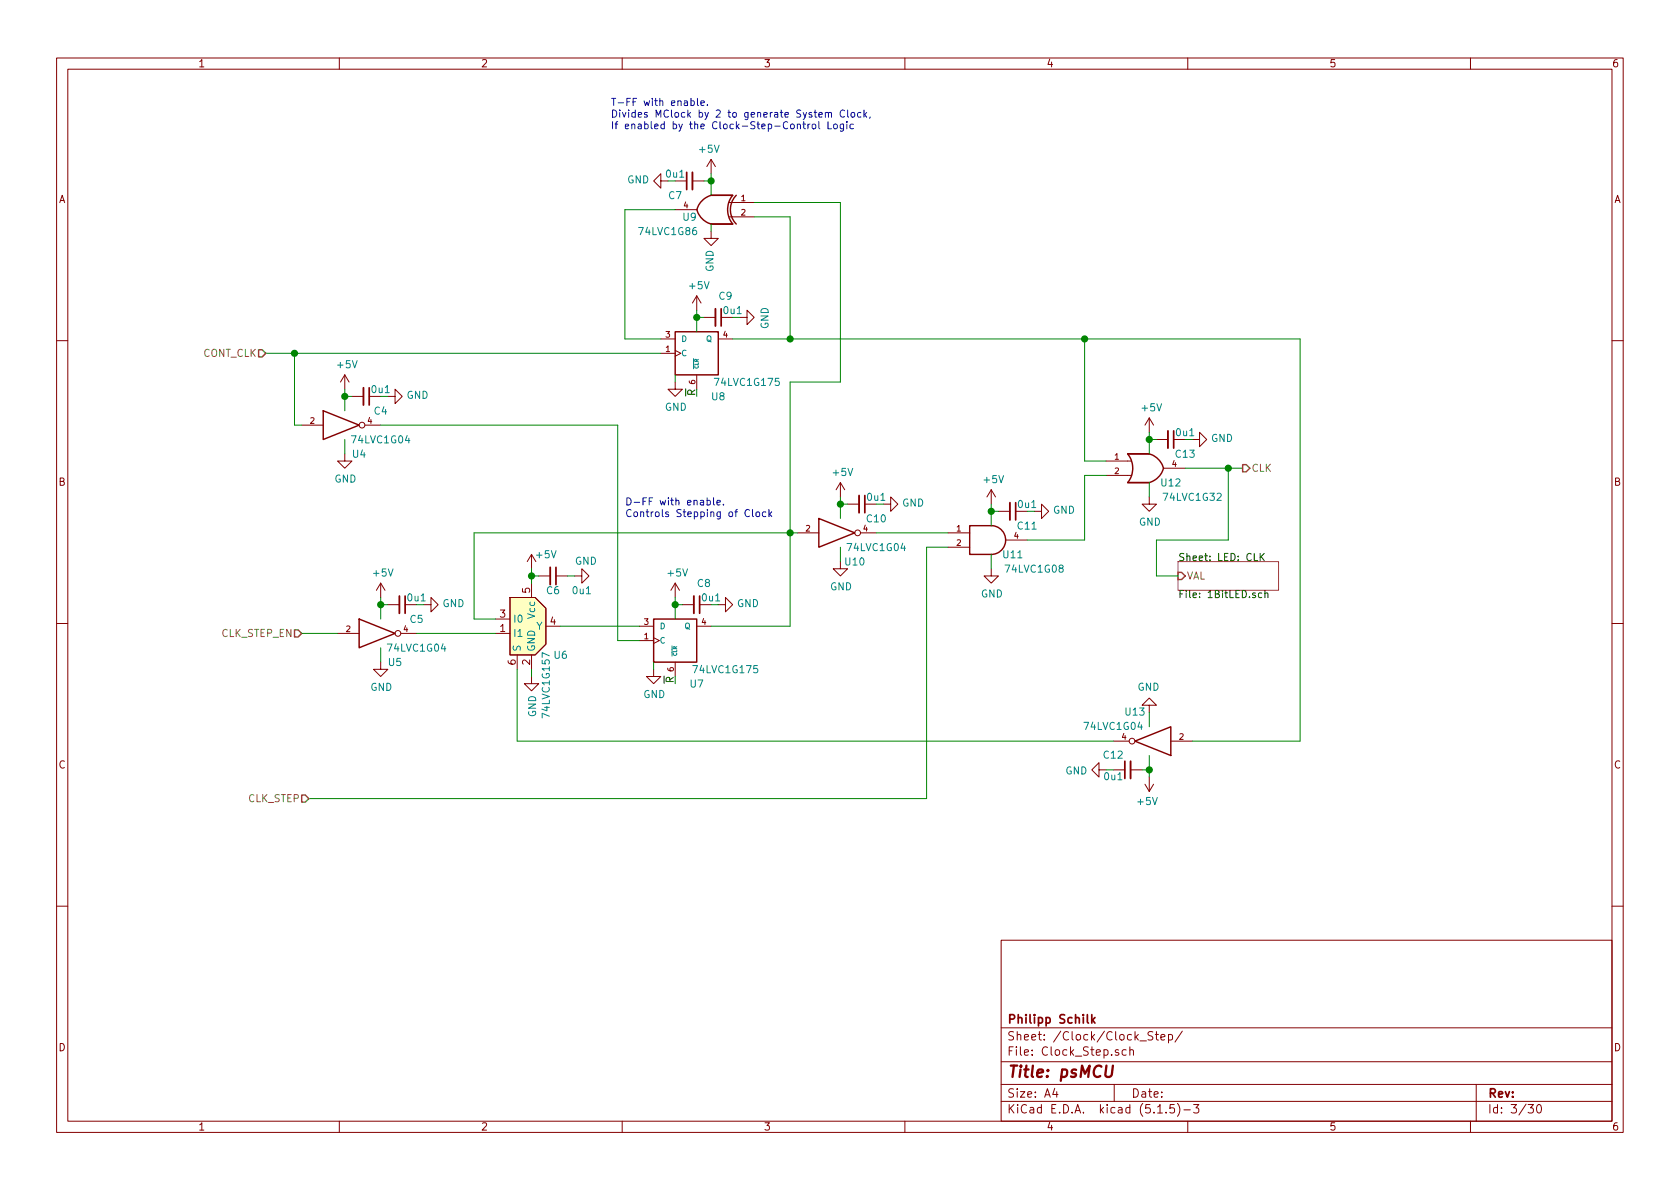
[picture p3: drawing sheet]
<svg xmlns="http://www.w3.org/2000/svg" width="297mm" height="210mm" viewBox="0 0 297 210" stroke-linecap="round" stroke-linejoin="round" font-family="sans-serif">
<g fill="none" stroke="#840000" stroke-width=".18">
<path d="M10 10.3h277v189.9h-277zM12 12.2h273v186.1h-273zM60 10.3v1.9M110 10.3v1.9M160 10.3v1.9M210 10.3v1.9M260 10.3v1.9M116.8 32v1.3l-1.2-1.3 1.2-1.3v1.3h1.3M119.4 32h2M119.4 37.1h3.8M122.4 32h2.1M125.7 28.2l.8 1.3"/>
<path d="M125.7 28.2v2.5M125.7 28.2l-.7 1.3M128.9 38.3h4.4M128.9 35.8h4.4M116.8 59.9h2.6M123.2 52.3l-.8 1.3M123.2 52.3v2.6M123.2 52.3l.8 1.3M124.5 56.1h2M125.7 40.9v1.3h-1.2l1.2 1.2 1.3-1.2h-1.3M127 59.9h2.5M130.8 56.1h1.3v1.3l1.2-1.3-1.2-1.2v1.2"/>
<path d="M10 60.2h2M53.3 75.2h3.8M61 66.3l-.8 1.3M61 66.3v2.5M61 66.3l.7 1.3M62.2 70.1h2.1M64.5 75.2h2.8M68.6 70.1h1.2v-1.3l1.3 1.3-1.3 1.3v-1.3M116.8 62.5h2.6M119.4 62l1 .5-1 .5M119.4 67.6v1.2h1.2l-1.2 1.3-1.3-1.3h1.3M123.2 66.3v2.5"/>
<path d="M203.2 73.9l-.8 1.3M203.2 73.9v2.5M203.2 73.9l.8 1.3M204.5 77.7h2M210.8 77.7h1.3v-1.3l1.3 1.3-1.3 1.3v-1.3M285 60.2h2M61 80.3v1.2h1.2l-1.2 1.3-1.3-1.3h1.3M94 98v2.6M94 98l-.8 1.3M94 98l.7 1.3M141 94.2h3.8M148.6 99.3v1.3h1.3l-1.3 1.2-1.3-1.2h1.3"/>
<path d="M148.6 85.3l-.8 1.3M148.6 85.3v2.6M148.6 85.3l.8 1.3M149.9 89.1h2M152.1 94.2h2.8M156.2 89.1h1.3v-1.2l1.2 1.2-1.2 1.3v-1.3M167.6 94.2h3.8M167.6 96.8h3.8M175.3 86.6l-.8 1.3M175.3 86.6v2.5M175.3 86.6l.7 1.3M176.5 90.4h2.1"/>
<path d="M177.8 95.5h3.8M182.9 90.4h1.2v-1.3l1.3 1.3-1.3 1.3v-1.3M195.6 84.1h4.4M195.6 81.5h4.4M203.2 87.9v1.2h1.3l-1.3 1.3-1.3-1.3h1.3M205.7 82.8h3.8M10 110.3h2M59.7 112h3.8M67.3 117.1v1.3h1.3l-1.3 1.2-1.3-1.2h1.3M67.3 103.1l-.8 1.3M67.3 103.1v2.6M67.3 103.1l.8 1.3"/>
<path d="M68.6 106.9h2M70.9 112h2.8M74.9 106.9h1.3v-1.2l1.3 1.2-1.3 1.3v-1.3M87.6 112h2.6M87.6 109.5h2.6M90.2 105.7h4.4l1.9 1.9v6.3l-1.9 1.9h-4.4zM91.4 115.8v2.6M94 119.6v1.3h1.2l-1.2 1.3-1.3-1.3h1.3M94 103.1v2.6M94 115.8v2.6M95.2 101.8h2.1M96.5 110.7h2.6"/>
<path d="M98.3 101.8h2M101.6 101.8h1.3v-1.2l1.2 1.2-1.2 1.3v-1.3M113 113.3h2.6M113 110.7h2.6M115.6 112.8l1 .5-1 .5M115.6 118.4v1.2h1.2l-1.2 1.3-1.3-1.3h1.3M119.4 103.1v2.6M119.4 117.1v2.5M119.4 103.1l-.8 1.3M119.4 103.1l.7 1.3M120.6 106.9h2.1M123.2 110.7h2.5"/>
<path d="M127 106.9h1.3v-1.2l1.2 1.2-1.2 1.3v-1.3M175.3 100.6v1.2h1.2l-1.2 1.3-1.3-1.3h1.3M285 110.3h2M194.3 136.1v-1.2l-1.3 1.2 1.3 1.3v-1.3h1.3M196.8 131.1h2.8M196.8 136.1h2.1M199.9 136.1h2M202.4 138.7l.8 1.2M203.2 124.7h1.3l-1.3-1.3-1.3 1.3h1.3v1.3M203.2 137.4v2.5M204 138.7l-.8 1.2M207 131.1h3.8"/>
<path d="M10 160.2h2M177 166.3h108v32h-108zM285 160.2h2M60 198.3v1.9M110 198.3v1.9M160 198.3v1.9M177 194.8h108M177 191.8h108M177 187.8h108M177 181.8h108M186.5 192.5l-.4 1h1M186.8 193v1"/>
<path d="M197 191.8v3M197.8 185.7a.37 .37 0 0 0-.6 .1l.1 .2 .5 .2v.1l-.2 .3-.4-.1M199.1 185.7l-.4-.1-.3 .3 .1 .6 .2 .1 .4-.1M199.8 185.7a.37 .37 0 0 1 .6 .1v.8M199.8 185.1v1.5M203.8 182.5l-.5-.1-.3 .3v.3l.8 .4v.4l-.2 .1-.6-.1M204.3 182.9h.5M204.5 182.4v1.3l.3 .2M204.7 196.8h.8M205.3 183.4l.7-.1-.1-.3-.4-.1-.2 .2v.7h.6M206.2 196.7v.1M206.6 183l.4-.1 .3 .3v.6l-.3 .1-.4-.1"/>
<path d="M206.6 182.9v1.5M207.6 195.3h-.7l-.1 .7 .2-.1 .5 .1 .2 .2-.1 .5-.2 .1-.6-.1M208.2 195.1a1.71 1.71 0 0 1 0 2.3M209 182.3l-1.3 2M209.3 196.3h1.2M210 198.3v1.9M211 195.3h1l-.5 .6 .4 .1v.7l-.2 .1-.7-.1M260 198.3v1.9M261 191.8v6.5M270.2 195.3h.9l-.5 .6 .4 .1v.7l-.2 .1-.6-.1M271.8 195.5l.4-.2a.94 .94 0 0 1 0 1.5 .79 .79 0 0 1-.4-1.3z"/>
<circle cx="64" cy="75.2" r=".51"/>
<circle cx="151.6" cy="94.2" r=".51"/>
<circle cx="70.4" cy="112" r=".51"/>
<circle cx="200.2" cy="131.1" r=".51"/>
</g>
<path d="M195.6 188.4l-.2 1.7 .2 .2a.66 .66 0 0 0 1-.2l.2-1.7" fill="none" stroke="#840000" stroke-width=".41"/>
<g fill="none" stroke="#840000" stroke-width=".3">
<path d="M121.4 30.5v3M127.5 54.6v3.1M65.3 68.6v3M207.5 76.2v3M152.9 87.6v3.1M179.6 88.9v3M71.6 105.4v3.1M98.3 100.3v3.1M123.7 105.4v3.1M198.9 134.6v3.1M192.3 179.4v1.3l.2 .2M193 179.4v1.5"/>
<path d="M193.6 179.9l-.6 .6M193.2 180.4l.4 .5"/>
</g>
<path d="M208.3 99.3h17.8v5.1h-17.8z" fill="none" stroke="#840084" stroke-width=".18"/>
<path d="M221.8 97.9v1.2h.6M222.8 97.9v1.2M223 98.4l.5 .7M223.5 97.9l-.7 .7M223.1 104.9l-.4-.1-.2 .3 .1 .5h.5M223.6 105l.2-.2 .3 .1 .1 .8M223.6 104.4v1.3" fill="none" stroke="#000" stroke-width=".18"/>
<path d="M45.7 61.8h.7l.6 .7-.6 .6h-.7zM219.7 82.2h.6l.7 .6-.7 .6h-.6zM52.1 111.4h.6l.6 .6-.6 .6h-.6zM208.3 101.2h.6l.6 .6-.6 .7h-.6zM53.3 140.6h.7l.6 .6-.6 .7h-.7z" fill="none" stroke="#848400" stroke-width=".25"/>
<path d="M122.4 30.5v3M126.5 54.6v3.1M64.3 68.6v3M206.5 76.2v3M151.9 87.6v3.1M178.6 88.9v3M70.6 105.4v3.1M97.3 100.3v3.1M122.7 105.4v3.1M199.9 134.6v3.1" fill="none" stroke="#840000" stroke-width=".33"/>
<path d="M129.5 34.5h-3.8a3.7 3.7 0 0 0-2.5 2.6 3.7 3.7 0 0 0 2.5 2.5h3.8a4 4 0 0 1 0-5M130.2 34.5a3.6 3.6 0 0 0 0 5.1M119.4 58.7h7.6v7.6h-7.6zM57.1 72.6l6.4 2.6-6.4 2.5zM144.8 91.7l6.3 2.5-6.3 2.6zM171.4 93h3.9a2.54 2.54 0 0 1 2.5 2.5 2.54 2.54 0 0 1-2.5 2.5h-3.9zM199.4 85.3a4 4 0 0 0 0-5h3.8a3.7 3.7 0 0 1 2.5 2.5 3.7 3.7 0 0 1-2.5 2.5h-3.8M63.5 109.5l6.3 2.5-6.3 2.5zM115.6 109.5h7.6v7.6h-7.6zM200.7 131.1l6.3-2.6v5.1z" fill="none" stroke="#840000" stroke-width=".25"/>
<g fill="#ffffc2" stroke="#ffffc2" stroke-width=".18">
<path d="M125.7 39.6h3.8z"/>
<path d="M125.7 34.5h3.8z"/>
<path d="M199.4 85.3h3.8z"/>
<path d="M199.4 80.3h3.8z"/>
<path d="M90.2 105.7h4.4l1.9 1.9v6.3l-1.9 1.9h-4.4z"/>
</g>
<g fill="none" stroke="#008400" stroke-width=".18">
<path d="M119.4 37.1h-8.9v22.8h6.3M124.5 32h1.2M125.7 30.7v3.8M125.7 39.6v1.3M133.3 38.3h6.4v21.6M133.3 35.8h15.3v31.8h-8.9v43.1h-14M123.2 54.9v3.8M123.2 56.1h1.3M129.5 59.9h100.4v71.2h-19.1M191.8 59.9v21.6h3.8M47 62.5h69.8M52.1 62.5v12.7h1.2"/>
<path d="M61 68.8v3.8M61 77.7v2.6M61 70.1h1.2M67.3 75.2h41.9v38.1h3.8M119.4 66.3v1.3M203.2 76.4v3.9M203.2 77.7h1.3M141 94.2h-57.2v15.3h3.8M148.6 87.9v3.8M148.6 96.8v2.5M148.6 89.1h1.3M154.9 94.2h12.7"/>
<path d="M167.6 96.8h-3.8v44.4h-109.2M175.3 89.1v3.9M175.3 98v2.6M175.3 90.4h1.2M195.6 84.1h-3.8v11.4h-10.2M203.2 85.3v2.6M209.5 82.8h10.2M217.2 82.8v12.7h-12.7v6.3h3.8M53.3 112h6.4M67.3 106.9h1.3M67.3 105.7v3.8M67.3 114.5v2.6"/>
<path d="M73.7 112h13.9M91.4 118.4v12.7h105.4M94 101.8h1.2M94 100.6v2.5M94 118.4v1.2M99.1 110.7h13.9M100.3 101.8h1.3M115.6 117.1v1.3M119.4 106.9h1.2M119.4 105.7v3.8M201.9 136.1h1.3M203.2 126v2.5"/>
<path d="M203.2 133.6v3.8"/>
</g>
<g fill="none" stroke="#0000c2" stroke-width=".18">
<path d="M122.2 17.9l.3-.1 .3 .3-.1 .5h-.5M123.3 17.4v1.1l.2 .2M123.9 18.2l.6-.1v-.2l-.4-.1-.2 .2 .1 .6h.5M125.1 18.5v.2M145.9 19.9v.8M149.3 19.6a.6 .6 0 0 0-.8 .4 .6 .6 0 0 0 .6 .7l.2-.1M149.9 19.5v1l.1 .2M150.6 19.9h.3l.2 .2v.4l-.2 .2h-.3l-.1-.2zM152.2 19.9h-.3l-.3 .2 .1 .6h.5M152.8 19.5v1.2M153.2 19.9l-.4 .5M141.9 21.9h.5"/>
<path d="M142.1 21.5v1.1l.3 .2M142.8 21.9v.9M143.2 21.9l-.4 .3M143.7 22l.3-.1 .2 .3-.1 .5-.3 .1-.2-.1zM144.8 21.5v1.1l.2 .2M145.9 20l.2-.1h.3l.1 .8M146.4 21.5v1.3h.6M146.5 20.1l.2-.2h.3v.8M147.5 22l.3-.1 .3 .3-.2 .5-.3 .1-.2-.1zM149.1 21.9v1.1l-.2 .2-.3-.1M149.1 22l-.3-.1-.3 .3 .2 .5h.4M149.7 21.5v.1"/>
<path d="M149.7 21.9v.9M150.9 22l-.4-.1-.2 .3 .1 .5h.5M152.9 20.2l.3 .5M153.8 20.7l-.1 .2M125 88.5h.4l.2 .2-.1 .5h-.5M125 88v1.3M126.2 88v1.1l.1 .2M126.8 88.9l.6-.1-.1-.3h-.4l-.1 .1v.6h.5M127.9 89.2v.1M132.5 90.2a.6 .6 0 0 0-.8 .4 .6 .6 0 0 0 .6 .8l.2-.2M133 90.1v1.1l.2 .2M133.7 90.6l.2-.1 .4 .1v.5l-.1 .2-.3 .1-.2-.2z"/>
<path d="M135.4 90.6l-.3-.1-.3 .2 .1 .6h.5M136 90.1v1.3M136.1 90.9l.3 .5M136.4 90.5l-.4 .5"/>
</g>
<g fill="#008400" stroke="#008400" stroke-width=".25">
<circle cx="148.6" cy="89.1" r=".51"/>
<circle cx="203.2" cy="136.1" r=".51"/>
<circle cx="52.1" cy="62.5" r=".51"/>
<circle cx="61" cy="70.1" r=".51"/>
<circle cx="67.3" cy="106.9" r=".51"/>
<circle cx="217.2" cy="82.8" r=".51"/>
<circle cx="125.7" cy="32" r=".51"/>
<circle cx="119.4" cy="106.9" r=".51"/>
<circle cx="139.7" cy="94.2" r=".51"/>
<circle cx="139.7" cy="59.9" r=".51"/>
<circle cx="123.2" cy="56.1" r=".51"/>
<circle cx="191.8" cy="59.9" r=".51"/>
<circle cx="94" cy="101.8" r=".51"/>
<circle cx="175.3" cy="90.4" r=".51"/>
<circle cx="203.2" cy="77.7" r=".51"/>
</g>
<text font-size="2.8" fill="#840000" x="178" y="190.5">Title: psMCU</text>
<g font-size="2.1" fill="#840000">
<text x="178" y="184">Sheet: /Clock/Clock_Step/</text>
<text x="178" y="181">Philipp Schilk</text>
<text x="178" y="186.7">File: Clock_Step.sch</text>
<text x="178" y="196.9">KiCad E.D.A. kicad (5.1.5)-3</text>
<text x="178" y="194.1">Size: A4</text>
<text x="200" y="194.1">Date:</text>
<text x="263" y="194.1">Rev:</text>
<text x="263" y="196.9">Id: 3/30</text>
</g>
<g font-size="1.8" fill="#840000">
<text x="35" y="11.9">1</text>
<text x="85" y="11.9">2</text>
<text x="135" y="11.9">3</text>
<text x="185" y="11.9">4</text>
<text x="235" y="11.9">5</text>
<text x="285" y="11.9">6</text>
<text x="10.4" y="35.9">A</text>
<text x="285.4" y="35.9">A</text>
<text x="10.4" y="85.9">B</text>
<text x="285.4" y="85.9">B</text>
<text x="93.7" y="104.9" transform="rotate(-90 93.7 104.9)">5</text>
<text x="88.4" y="111.8">1</text>
<text x="88.4" y="109.2">3</text>
<text x="97.3" y="110.5">4</text>
<text x="91.2" y="117.6" transform="rotate(-90 91.2 117.6)">6</text>
<text x="93.7" y="117.6" transform="rotate(-90 93.7 117.6)">2</text>
<text x="10.4" y="135.9">C</text>
<text x="285.4" y="135.9">C</text>
<text x="10.4" y="185.9">D</text>
<text x="285.4" y="185.9">D</text>
<text x="35" y="199.9">1</text>
<text x="85" y="199.9">2</text>
<text x="135" y="199.9">3</text>
<text x="185" y="199.9">4</text>
<text x="235" y="199.9">5</text>
<text x="285" y="199.9">6</text>
</g>
<g font-size="1.8" fill="#0000c2">
<text x="107.9" y="18.7">T-FF with enable.</text>
<text x="107.9" y="20.8">Divides MClock by 2 to generate System Clock,</text>
<text x="107.9" y="22.9">If enabled by the Clock-Step-Control Logic</text>
<text x="110.5" y="89.4">D-FF with enable.</text>
<text x="110.5" y="91.4">Controls Stepping of Clock</text>
</g>
<g font-size="1.8" fill="#008484">
<text x="123.7" y="27">+5V</text>
<text x="110.9" y="32.4">GND</text>
<text x="118.3" y="35.2">C7</text>
<text x="113.2" y="41.6">74LVC1G86</text>
<text x="120.8" y="39">U9</text>
<text x="122" y="51.1">+5V</text>
<text x="126.2" y="48.1" transform="rotate(-90 126.2 48.1)">GND</text>
<text x="127.2" y="53">C9</text>
<text x="135.9" y="58.2" transform="rotate(-90 135.9 58.2)">GND</text>
<text x="59.7" y="65.1">+5V</text>
<text x="71.9" y="70.5">GND</text>
<text x="125.9" y="70.8">U8</text>
<text x="126.7" y="68.2">74LVC1G175</text>
<text x="66.2" y="73.3">C4</text>
<text x="117.6" y="72.6">GND</text>
<text x="202" y="72.7">+5V</text>
<text x="62.4" y="80.9">U4</text>
<text x="62.4" y="78.4">74LVC1G04</text>
<text x="207.9" y="80.9">C13</text>
<text x="214.1" y="78.2">GND</text>
<text x="59.1" y="85.3">GND</text>
<text x="147.4" y="84.2">+5V</text>
<text x="159.5" y="89.6">GND</text>
<text x="174" y="85.4">+5V</text>
<text x="205.4" y="86">U12</text>
<text x="205.9" y="88.6">74LVC1G32</text>
<text x="153.3" y="92.4">C10</text>
<text x="180" y="93.6">C11</text>
<text x="186.2" y="90.9">GND</text>
<text x="201.4" y="93">GND</text>
<text x="66.1" y="101.9">+5V</text>
<text x="94.9" y="98.7">+5V</text>
<text x="101.7" y="99.9">GND</text>
<text x="118.2" y="101.9">+5V</text>
<text x="149.5" y="100">U10</text>
<text x="150" y="97.5">74LVC1G04</text>
<text x="177.4" y="98.7">U11</text>
<text x="178" y="101.3">74LVC1G08</text>
<text x="78.2" y="107.4">GND</text>
<text x="96.7" y="105.1">C6</text>
<text x="101.3" y="105.1">0u1</text>
<text x="123.3" y="103.8">C8</text>
<text x="130.3" y="107.4">GND</text>
<text x="146.8" y="104.4">GND</text>
<text x="173.4" y="105.7">GND</text>
<text x="72.5" y="110.2">C5</text>
<text x="90.7" y="112.6">I1</text>
<text x="90.7" y="110.1">I0</text>
<text x="94.6" y="109.3" transform="rotate(-90 94.6 109.3)">Vcc</text>
<text x="94.8" y="111.4">Y</text>
<text x="68.7" y="117.8">U5</text>
<text x="68.8" y="115.2">74LVC1G04</text>
<text x="92.1" y="115.3" transform="rotate(-90 92.1 115.3)">S</text>
<text x="94.6" y="115.3" transform="rotate(-90 94.6 115.3)">GND</text>
<text x="98" y="116.5">U6</text>
<text x="122.9" y="119">74LVC1G175</text>
<text x="65.5" y="122.2">GND</text>
<text x="113.7" y="123.4">GND</text>
<text x="122.1" y="121.6">U7</text>
<text x="201.1" y="122.1">GND</text>
<text x="94.8" y="126.8" transform="rotate(-90 94.8 126.8)">GND</text>
<text x="97.2" y="126.6" transform="rotate(-90 97.2 126.6)">74LVC1G157</text>
<text x="191.9" y="129.1">74LVC1G04</text>
<text x="199" y="126.5">U13</text>
<text x="188.4" y="137">GND</text>
<text x="195.2" y="134.2">C12</text>
<text x="201.2" y="142.4">+5V</text>
</g>
<g font-size="1.8" fill="#008400">
<text x="117.9" y="31.4">0u1</text>
<text x="128" y="55.5">0u1</text>
<text x="65.8" y="69.5">0u1</text>
<text x="208" y="77.1">0u1</text>
<text x="153.4" y="88.6">0u1</text>
<text x="180.1" y="89.8">0u1</text>
<text x="72.1" y="106.3">0u1</text>
<text x="124.2" y="106.3">0u1</text>
<text x="195.3" y="138">0u1</text>
</g>
<g font-size="1.8" fill="#848400">
<text x="35.8" y="63.1">CONT_CLK</text>
<text x="221.2" y="83.4">CLK</text>
<text x="209.8" y="102.5">VAL</text>
<text x="39.1" y="112.6">CLK_STEP_EN</text>
<text x="43.8" y="141.9">CLK_STEP</text>
</g>
<g font-size="1.8">
<text x="122.9" y="70.1" transform="rotate(-90 122.9 70.1)">R</text>
<text x="208.3" y="99.2">Sheet: LED: CLK</text>
<text x="208.3" y="105.8">File: 1BitLED.sch</text>
<text x="119.1" y="120.9" transform="rotate(-90 119.1 120.9)">R</text>
</g>
<g font-size="1.4" fill="#840000">
<text x="131.1" y="35.6">1</text>
<text x="120.9" y="36.8">4</text>
<text x="131.1" y="38.1">2</text>
<text x="117.7" y="59.7">3</text>
<text x="127.9" y="59.7">4</text>
<text x="117.7" y="62.2">1</text>
<text x="122.9" y="67.9" transform="rotate(-90 122.9 67.9)">6</text>
<text x="54.9" y="74.9">2</text>
<text x="65" y="74.9">4</text>
<text x="197.1" y="81.3">1</text>
<text x="197.1" y="83.8">2</text>
<text x="207.3" y="82.5">4</text>
<text x="142.5" y="94">2</text>
<text x="152.7" y="94">4</text>
<text x="169.2" y="94">1</text>
<text x="179.3" y="95.2">4</text>
<text x="169.2" y="96.5">2</text>
<text x="61.2" y="111.8">2</text>
<text x="71.4" y="111.8">4</text>
<text x="113.9" y="113">1</text>
<text x="113.9" y="110.5">3</text>
<text x="124.1" y="110.5">4</text>
<text x="119.1" y="118.7" transform="rotate(-90 119.1 118.7)">6</text>
<text x="198.4" y="130.8">4</text>
<text x="208.5" y="130.8">2</text>
</g>
<g font-size="1.4" fill="#008484">
<text x="120.4" y="63">C</text>
<text x="120.4" y="60.4">D</text>
<text x="124.9" y="60.4">Q</text>
<text x="116.6" y="113.8">C</text>
<text x="116.6" y="111.2">D</text>
<text x="121.1" y="111.2">Q</text>
</g>
<g font-size=".9" fill="#008484">
<text x="123.5" y="65.3" transform="rotate(-90 123.5 65.3)">CLR</text>
<text x="119.7" y="116.1" transform="rotate(-90 119.7 116.1)">CLR</text>
</g>
</svg>
